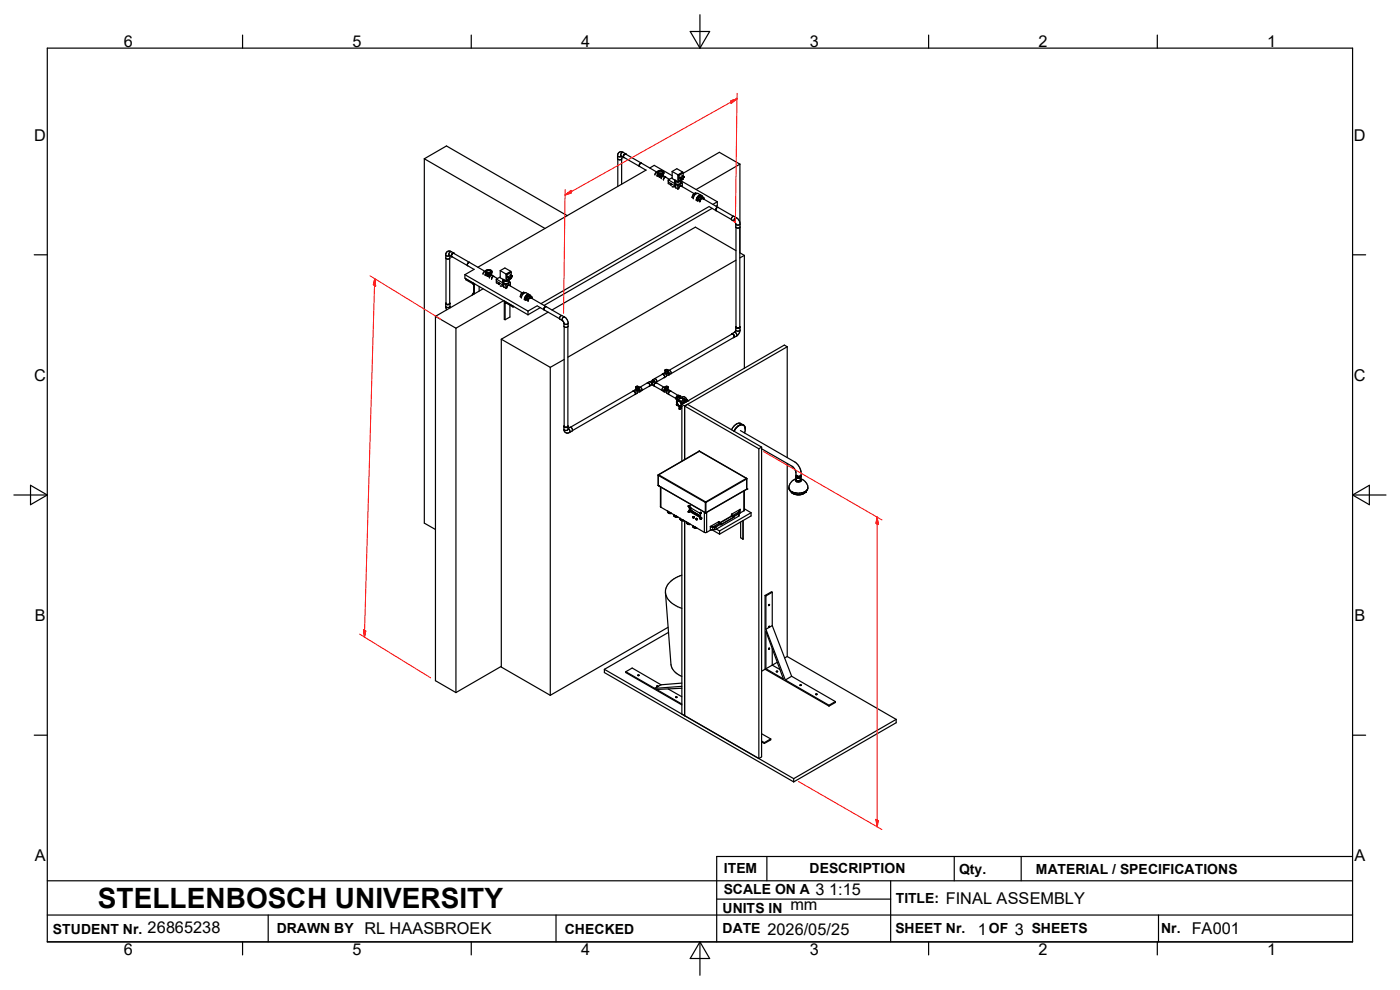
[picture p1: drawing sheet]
<svg xmlns="http://www.w3.org/2000/svg" width="297mm" height="210mm" viewBox="0 0 297 210" stroke-linecap="round" stroke-linejoin="round" font-family="sans-serif">
<g fill="none" stroke="#000" stroke-width=".25">
<path d="M10 10.2h277v189.6h-277zM51.5 7.4v2.8M100 7.4v2.8M146.4 6.7h4.2l-2.1 3.5zM148.5 3.1v7.1M197 7.4v2.8M245.5 7.4v2.8M90 33.7l4.7-2.7 25.6 14.7M90 33.7l25.6 14.8M90 33.7v77.3l2.4 1.3M131 33a.54 .54 0 0 0 .9 .2M131 33v.7"/>
<path d="M131 33.7a.55 .55 0 0 0 .9 0M131.1 33.8v5.7M131.9 33.8v5.3M131.9 33.2v.5M132.2 33.3l.2 .1M132.2 33.3h.1M132.2 32.3a.52 .52 0 0 0-.4 .8l.5 .3M132.2 32.3a.77 .77 0 0 0-.8 0 .77 .77 0 0 0-.4 .7M132.2 32.3l.6 .3M132.3 33.3v.1M132.3 33.1l-.1 .2M132.3 33l-.1 .3"/>
<path d="M132.3 33.1v.2M132.3 33v.1M132.3 33.4h.1M132.3 33.4l3.4 1.9M132.4 33.4h.1M132.5 32.7l-.2 .3M132.6 32.7h-.1M132.6 32.7h.2M132.7 32.7l3.4 1.9M132.7 32.7h-.2M132.7 32.6l.1 .1M132.7 32.6l-.2 .1"/>
<path d="M135.7 35.3l1.3 .8M136.1 34.6a.46 .46 0 0 0-.4 .7M136.1 34.6l3.3 1.9M137.1 36.1l-35.7 20.6M137.8 35.6l1-.5 3.8 2.2M139.6 37.1l.3 .5 .5-.2M139.6 36.3a.68 .68 0 0 1 .7-.2 .68 .68 0 0 1 .5 .6 .81 .81 0 0 1-1.4-.2zM139.6 37.1l-.1 .3M139.9 36.8h.4M139.9 36.8a.25 .25 0 0 1-.2-.3 .25 .25 0 0 1 .4-.2 .29 .29 0 0 1 .4 0 .29 .29 0 0 1-.1 .4l-.1 .1M140.4 37.5l-.1 .3M140.4 37.5l-.1 .4"/>
<path d="M140.5 37.3h.2l.6 .3M140.5 37.3l-.1 .2M140.6 37.4l-.2 .1M140.6 37.3h.1M140.6 37.3v.1M140.6 37.3h-.1M140.7 37.1l-.1 .2M140.7 36.9a.68 .68 0 0 1-.5 .4 .68 .68 0 0 1-.7-.3l-.1 .4M140.7 36.9a.85 .85 0 0 1-1.4-.4l-.2 .2-.2 .4M140.8 36.6l-.1 .3M141.8 38.2h.1M141.8 38.2v.8"/>
<path d="M141.8 38.9l.4 .3M141.8 38.6l1.3 .8M141.8 38.2l1.3 .7M142 38l-.8-.4a.49 .49 0 0 0-.4 .6M142.2 38.9v.4M142.3 38.9v.3M142.3 39.1l.1 .1M142.4 39v.3M142.6 36.4v1.5l1.2 .7M142.6 36.4l1.2 .7M142.6 36.4l1-.6 1.2 .7M142.6 37.7l-.8 .5"/>
<path d="M143.1 38.2v.4l.2 .2M143.1 38.3l.2 .2 .5 .1M143.1 38.9v.5M143.2 39.6l.1 .1M143.2 38.2h.1M143.2 38.2l.3 .3M143.3 38.8l.1 .3M143.3 38.8l-.2 .1M143.3 39.1v.8M143.3 39.8l.5 .3M143.3 39.6h-.8M143.3 39.1l.5 .3"/>
<path d="M143.3 39.3l-.2 .1M143.4 39.1h-.1M143.5 38.5h.2M143.5 38.4v.1M143.8 39.4v.8M143.8 38.6l.5-.1 .2-.3v.5a.7 .7 0 0 1-1.1 .4M143.8 37.1v1.5M143.9 37.2v1l.1 .1M143.9 37.2h.1M144 38.5h.1M144 37.2v1.1M144.1 38.5h.1"/>
<path d="M144.2 37.6v.2l.5 .3M144.2 37.6l.4 .2M144.2 37.6l.3 .2M144.2 38.4l-.1 .1M144.4 37.9h.1M144.5 38.6h.1M144.5 38.7l.3 .1M144.5 38.4l7.7 4.4M144.5 37.8v.2M144.5 38l-.5 .3M144.5 37.9h.1M144.5 38l.2 .1"/>
<path d="M144.6 37.8h-.1M144.6 37.9l-.1 .1M144.6 39.5a.43 .43 0 0 0-.6 0 .43 .43 0 0 0-.1 .6M144.6 37.9h-.1M144.6 37.8l.3 .2M144.7 38.1l-.9 .5M144.7 38.1h.1M144.7 37.3v.2M144.7 37.3l.4 .1M144.7 37.4l.4 .2M144.7 37.3l.4 .2M144.8 38.8l-.1 .8"/>
<path d="M144.8 38.8l-1 .6M144.8 36.5v.2M144.8 37.8v.1M144.8 36.5l-1 .6M144.9 36.7v.6M144.9 37.6l-.1 .3M144.9 38h.1M144.9 36.7l-.9 .5M144.9 36.7l-.1-.1-.9 .6M144.9 38l-.2 .1M145.1 37.5h.1M145.1 37.6v.1"/>
<path d="M145.1 37.4v.1M145.1 37.4v.3M157 34.8l-4.4-2.5-7.7 4.5M157 34.8v12.4M157 34.8l-9.3 5.4M7.3 54.1h2.7M94.6 54.2l.2 .1 .6-.1M94.6 54.8v9.6M95.3 54.2h.1M95.3 54.2l.5 .3M95.4 54.8v9.6M95.5 54.3v.4a.52 .52 0 0 1-.9 .1"/>
<path d="M95.8 53.4a.76 .76 0 0 0-1.2 .5v.9M95.8 53.4a.53 .53 0 0 0-.5 .8M95.8 53.4l.5 .3M95.8 54.3v.1M95.8 54.4l.1 .1M95.8 54.4h.1M95.8 54.1v.3M95.9 54.4l3.3 2M95.9 54.5h.1M96 53.8l-.2 .3M96.1 53.7h.2M96.1 53.7l-.1 .1"/>
<path d="M96.2 53.7l-.2 .1M96.2 53.7h-.1M96.2 53.7h.1M96.2 53.7l.2 .1M96.3 53.7v.1M96.3 53.7l6.6 3.9M98.6 58.3v.7l13.4 7.8M98.6 58.3l13.4 7.7M98.8 59.1v.2l1.7 1-.2-.1 .2 .3M99.2 56.4l1.4 .8M99.6 55.7a.46 .46 0 0 0-.4 .7M100.6 57.1l-2 1.2"/>
<path d="M103 57.6a.5 .5 0 0 0-.5 .6M103 58a.67 .67 0 0 0 .7 .4 .67 .67 0 0 0 .6-.4M103 58a1.05 1.05 0 0 0 1.3 0M103 58l-.1 .4M103.1 58.2l-.1 .3M103.1 58.1l.3 .5M103.3 57.5a.42 .42 0 0 1 .4-.2 .42 .42 0 0 1 .3 .4 .41 .41 0 0 1-.4 .2 .41 .41 0 0 1-.3-.4zM103.5 57.8h.4M104.1 58.4l-.6 .2M104.1 58.4l.7 .2M104.1 58.4l-.3 .5M104.1 58.3h.1"/>
<path d="M104.1 58.3l-.3 .7M104.1 58.4h.1M104.2 58.1l-.1 .2M104.4 57.6a.86 .86 0 0 0-1.4-.1v.5M104.4 57.6a.79 .79 0 0 1-1.4 0M104.4 57.6l-.1 .4M104.8 58.6v.1M104.8 58.7l-.4 .1-.1 .4M104.8 58.7l.7 .4M105.3 59.3h.1M105.3 59.2v.8M105.3 60l.5 .3"/>
<path d="M105.3 59.7l1.4 .8M105.3 59.2l1.4 .8M105.8 59.9v.4M105.9 60v.3M106.1 57.4v1.5l1.3 .7M106.1 57.4l1.3 .7M106.1 57.4l1-.6 1.3 .8M106.1 58.8l-.8 .4M106.6 59.2l.2 .3 .5 .2M106.6 59.3l.1 .4 .2 .2M106.7 60v.5M106.7 59.3h.1"/>
<path d="M106.7 59.3l.3 .3M106.9 59.9l-.2 .1M107 59.6h.2M107 59.4v.2M107.3 59.7l.4-.1 .3-.3v.5a.8 .8 0 0 1-1.1 .2v-.1M107.4 58.1v1.5M107.4 58.2v1.1l.1 .1M107.4 58.2l.1 .1M107.5 59.6h.1M107.5 58.3v1.1M107.6 59.5v.1M107.7 58.7v.2l.6 .3"/>
<path d="M107.7 58.7l.4 .1M107.7 58.7l.4 .2M107.7 59.4l-.1 .2M107.9 59h.1M108 59.7l.3 .2M108.1 59.1l-.6 .3M108.1 59l.2 .2M108.1 58.9v.2M108.1 59h.1M108.1 58.8l.4 .2M108.1 58.8v.2M108.1 58.8v.1"/>
<path d="M108.1 59v.1M108.2 59.2l-.8 .4M108.3 58.3l.4 .2M108.3 58.3v.1M108.3 58.5h.1M108.3 58.3l.3 .2M108.3 58.5l.3 .2M108.3 58.4v.1M108.3 59.9v.8M108.3 59.9l-1 .6M108.3 57.7l-.9 .5M108.3 57.7l.2 .1"/>
<path d="M108.4 57.6v.1M108.4 58.9v.1M108.4 57.6l-1 .5M108.5 57.8v.6M108.5 58.7l-.2 .2M108.5 59v.1M108.5 57.8l-1 .5M108.5 59l-.2 .2M108.6 58.5v.1M108.6 58.7h.1M108.6 58.6v.1M108.7 58.5h-.1"/>
<path d="M108.7 58.5l-.1 .2M144 40.1l.1-.5 .4-.2 2.8 1.7M146.8 41.9h.1M146.8 41.8v.1M146.8 41.9l.3 .1M146.8 41.8l.3 .2M147.1 41.3l-.3 .5M147.1 41.3l.2 .1M147.1 42v.2M147.1 41.2l.3 .2M147.1 41.2v.1M147.3 41l-.2 .2"/>
<path d="M147.6 40.9l.2 .2zM147.6 40.9l-.3 .1M148.1 42.3v.3M148.1 42.3l.3 .2M148.2 42.2l-.1 .1M148.2 42.2l.3 .2M148.4 42.5l.1 .3M148.5 42.4l-.1 .1M148.5 41.8l-.3 .4M148.5 41.8l.3 .1M148.6 41.7l-.1 .1M148.6 41.7l.4 .1"/>
<path d="M148.6 41.7l.3 .2M148.6 42.3l-.1 .1M148.7 41.4a1.01 1.01 0 0 0-1 1.1M148.7 41.4l-.6-.4a.98 .98 0 0 0-1 1M148.7 41.4l.2 .2M148.8 42.1l-.3 .5M148.8 41.9v.2M148.9 41.9h-.1M148.9 41.9h.1M148.9 41.6l.2 .2M148.9 41.6a1.01 1.01 0 0 0-.9 1.1M149 41.8l.3 .1"/>
<path d="M149 42.1h.2M149 42.1h-.1M149 42.1h.1M149 42.1l-.3 .2-.1 .4M149 42.1l6.6 3.8M149.1 42.1h.1M149.1 42.1l.2 .1M149.2 42.1v.1M149.2 42.1h.1M149.2 41.9l-.4 .2M149.2 42l.1 .1M149.3 41.9v.2"/>
<path d="M149.3 41.9h-.1M149.3 42.1v.2M150.5 43.8l-35.7 20.6M150.6 43.9l1.3 .8M151.1 44.2l-35.7 20.6M151.9 44.7l3.3 1.9M152.2 42.8l-1 .6M152.2 42.8v.8l-.3 .1M152.3 44a.47 .47 0 0 0-.4 .7M155.6 45.9l.6 .3M155.6 45.9a.57 .57 0 0 0-.4 .8l.6 .3M156.1 47.5l.4 .3 .3-.1 .2-.2"/>
<path d="M156.1 53.2l-8.6-5-30.4 17.6M156.1 55.2l-35.6 20.6M156.1 48.2l.1 21.3M156.2 46.2a.58 .58 0 0 0-.5 .5 .58 .58 0 0 0 .3 .6l.1 .8a.54 .54 0 0 0 .9 .1M156.2 46.2a1.68 1.68 0 0 1 .8 1.3M157 53.6l.9 .6M157 48.2l-.1 21.3M157 48.2v5.4M157 47.5v.7M157.9 54.2l-.9 .5M157.9 54.2v23.9M287 54.1h2.7"/>
<path d="M92.4 67.1v77.3l4.3 2.5M92.4 67.1l4.3 2.5M94.6 64.4l.1 .1M94.6 64.3v.1M94.6 64.2v1l.2 .5M94.7 64.5l.6 .1M95.4 64.5l-.1 .1M95.4 64.3v.1M95.4 64.2l.2 1.1M95.4 64.4l-.1 .1zM95.5 64.4l-.2 .2M95.5 65l-.3 .2-.6-.1"/>
<path d="M96.7 69.6v77.3M100.3 62.4v.1M100.3 62.4l-.1 .2M100.5 62.2l-.2 .2M100.6 62.3v-2.1l-.1-.1v2.3M100.7 60.2l-.1 .1M101.7 60.8v1M102.5 61.3l-10.1 5.8M105.8 60.3h.1M105.9 60.2h.1M105.9 60v.4M106.1 60.6l.6 .1"/>
<path d="M106.4 72v69.5l10.3 6M106.4 72l10.3 5.9M106.7 60.7l.2 .1M106.8 63.8l-10.1 5.8M106.9 60.6l-.2 .1M106.9 60.2l.4 .3M106.9 60.2v.8M106.9 60.9l.4 .2M106.9 60.3l-.2 .2M107 60.1l-.1 .1M107 63.9v3.8l.2 .1M107 63.9l.2 .1v3.8"/>
<path d="M107 63.9h.1M107.2 64.3h.1l-.1-.1 1.6 .9M107.3 60.5v.6M107.3 61.1v.1M107.5 61.1l.2-.4 .3-.2 2.8 1.6M107.5 61v.1M108.1 60.6a.37 .37 0 0 0-.4-.1 .37 .37 0 0 0-.2 .4M108.2 64.7v2.6l-1 .5M108.8 64.9v.2M109 65l-.2 .1M110.4 62.9l.2 .2M110.4 62.9l.2 .1"/>
<path d="M110.6 62.3l-.2 .6M110.6 62.3l.3 .2M110.6 63.1v.1M110.6 62.3l.3 .1M110.6 62.3h.1M110.9 62.4l-.3 .7M111.1 62l-.5 .3M111.1 62l.2 .1M111.3 62.1h.3l.6 .4M111.3 62.1l-.4 .3M111.7 63.3l-.1 .4zM111.7 63.3l.3 .2"/>
<path d="M111.7 63.3h.1M112 63.5v.2M112 63.7v.2M112 63.5h.1M112 66v.8M112.1 62.8l-.4 .5M112.1 62.8l.3 .2M112.1 63.3l-.1 .2M112.1 62.8h.1M112.1 62.8h.4M112.1 62.8l.3 .1M112.1 63.3l-.1 .4"/>
<path d="M112.2 63.2l-.1 .1M112.2 62.5a.95 .95 0 0 0-.9 1.1M112.2 62.5l.3 .1M112.4 63l-.2 .2M112.4 62.9v.1M112.4 62.9l.2 .1M112.4 63.1l-.3 .6M112.5 62.8l.3 .2M112.5 63.1l6.6 3.8M112.6 63.1h.1M112.6 63.1h-.2M112.6 63.1l.1 .1"/>
<path d="M112.7 62.9a.52 .52 0 0 0-.6-.3 .52 .52 0 0 0-.4 .5l-.2 .6M112.7 63.1h-.3M112.7 63.1h.1M112.7 63.2h.1M112.7 63.1v.1M112.7 63.1l.1 .2M112.8 63l.1 .2M112.8 63l-.6 .2M112.9 63.2v.1M114 64.8l-2 1.2M114.1 64.9l1.4 .9M114.6 65.3l-2.6 1.5"/>
<path d="M115.5 65.8l3.2 1.8M115.9 65.1a.47 .47 0 0 0-.4 .7M116.3 66.2l-9.9 5.8M116.7 77.9v69.6M119.7 76.3l-3 1.6M119.7 69.3v21.1M119.8 67.3a.5 .5 0 0 0-.5 .3 .5 .5 0 0 0 .2 .6l.2 1.1M119.8 67.3l.4 .3a1.82 1.82 0 0 1 .3 1.6 .55 .55 0 0 1-.8 .1M119.8 67.3l-.6-.3a.5 .5 0 0 0-.4 .7l.5 .3M120.5 69.3v21.8M120.5 68.6a.56 .56 0 0 1-.9 0M140.5 79.4l.5-.2 .4 .5"/>
<path d="M140.5 79.4h.1M140.5 79.4h.3M140.5 79.4l.3 .1M140.5 79.4l-1.6 .9M140.8 79.4l.2 .3M141 79.7v.3M141.1 78.6l.4 .1M141.1 78.6l.5-.2 .1 .6M141.1 78.6l.1 .1M141.2 79l-.1 .2M141.2 79h.5M141.2 78.7h.1"/>
<path d="M141.4 79.7l-.5 .4M141.5 78.4l-.4 .1 .1 .5M141.6 78.7l-.2 .1M141.6 78.4l.1 .3M141.7 79a.25 .25 0 0 1-.2 .3 .25 .25 0 0 1-.3-.1M141.7 78.6l-.1 .1M141.7 78.7h-.1M141.7 78.8a.34 .34 0 0 1 .4 .4 .34 .34 0 0 1-.4 .3M141.7 79h.1M141.7 78.7a.44 .44 0 0 1 .6 .1 .44 .44 0 0 1 0 .5l-.4 .2M141.7 79l.2 .4-.5 .3M155.2 70.9h.1"/>
<path d="M155.3 70.9l-13.4 7.7M155.3 70.8l-.1 .1M155.3 70.8a.52 .52 0 0 1 .4 .8M155.6 71.6h.1M155.7 71.6h-.1M155.7 71.5l-13.4 7.8M155.8 70.5a.51 .51 0 0 1 .4 .8M155.8 70.5l-.6 .3M156.1 69.4v.7M156.1 70.1l-.3 .4M156.1 69.3v.2M156.2 69.5l.1 .1"/>
<path d="M156.3 69.6h.2M156.3 69.6h.1M156.4 69.6h.1M156.7 69.6h-.2M156.8 69.6h-.1M156.8 69.6h-.3M156.9 69.5l-.1 .1M157 69.3v.7M157 69.4l-.1 .1M157 70l-.3 .9-1 .7M157 70a.56 .56 0 0 1-.9 .1M167 73.6l-21.8 12.5"/>
<path d="M167 73.6l-.6-.4-21.7 12.6M167 73.6v23.5M119.6 90.5l.2 .2M119.7 90.5l.1 .1M119.7 90.4v.1M119.7 90.3l-.1 .9a.76 .76 0 0 0 1.2 .5M119.8 90.6h.5M119.8 90.7h.5M120.5 90.3v.2M120.5 90.5l-.2 .1M120.5 90.5l-.2 .2M120.5 91.1h.1"/>
<path d="M120.5 90.9l.4-.2a.53 .53 0 0 1 .6 .6M120.5 91a.55 .55 0 0 1 .3 .7M120.5 91.1a.54 .54 0 0 1-.9 0M121.5 91.3l-.7 .4M134.3 83l-13.3 7.6M134.3 83h.1M134.3 83l.4 .1M134.6 83.1l.2 .3M134.7 83.1l.1 .3M134.7 83.7h.1M134.8 83.6l-13.4 7.7M134.8 83.4l-.1 .3"/>
<path d="M134.9 82.1l.1 .5h.5M134.9 82.7l-.6 .3M134.9 82.7a.53 .53 0 0 1 .2 .8l-.4 .2M135 82.7h.1M135 82l-.1 .2M135 82.6l-.1 .1M135.2 82l.4 .2M135.3 82l-.4 .1 .5 .2M135.3 82.3h-.1M135.4 82h.1M135.5 82.6l-.1 .3-.4-.2M135.5 82.3h-.1"/>
<path d="M135.5 82.1v.2M135.5 82.6l.2 .4-.5 .3M135.5 83.1h.2M135.6 82.1v.4M135.6 82.2l-.2 .1M135.6 82.5l-.1 .1M135.6 82.4l.2 .5-.1 .2M135.8 82.1l-.2 .1M135.8 82.1a.54 .54 0 0 1 .4 .7M136.2 82.8l-.5 .3M137.4 81.2l.2 .1M137.4 81.2h-.1"/>
<path d="M137.4 81.2l-1.6 .9M137.6 81.3l.2 .1M137.8 81.4v.2M137.8 81.9l-1.7 .9M137.8 81.9h-.1M137.8 81.6v.3M137.9 81l.6-.4 .3 .4M137.9 81l-.5 .2M137.9 81a.5 .5 0 0 1 .3 .7l-.4 .2M138.3 81.5h.1M138.4 80.7a.32 .32 0 0 1 .4-.1 .32 .32 0 0 1 .1 .4M138.7 81l-.4-.1v.6"/>
<path d="M138.8 81.8v.1M138.8 81.9h.1M138.8 81.9l1.7 .9M138.9 80.3h.1a.44 .44 0 0 1 .3 .4 .44 .44 0 0 1-.2 .4M138.9 80.3l-.4 .3M139.2 81.2a.53 .53 0 0 0-.4 .6M139.2 81.2h.1M139.2 81.2l-.3-.2a.5 .5 0 0 0-.4 .7l.3 .2M139.2 81.2l1.7 .9M140.5 82.8l.4 .3M140.8 82.1l.3 .1M140.8 82.1a.55 .55 0 0 0-.3 .7"/>
<path d="M140.9 83.1h.2M140.9 80.1h.1M141 80l-1.7 1M141.1 82.5v.1M141.1 82.4l-.3 .4 .1 .3M141.1 82.6l-.2 .4 .5 .3M141.1 82.6h.1M141.1 82.1a.32 .32 0 0 0 .3 .3 .32 .32 0 0 0 .3-.2M141.2 82.6v.3l.5-.2M141.2 82.6h.5M141.2 82l.5 .1v.5M141.2 82h-.1"/>
<path d="M141.3 82l-.2 .1v.4M141.3 82h.4M141.4 82.3h.1M141.7 82.6v.1M141.7 82.7h.1M141.9 83.7l1.5 .9M141.9 83.7h.1M142.3 83h.1M142.3 83a.47 .47 0 0 0-.4 .7M142.3 83l-.4-.3a.5 .5 0 0 0-.4 .8l.4 .2M142.3 83l1.6 .9M143.4 84.5l.1 .2-.1-.1"/>
<path d="M143.5 84.6h.1M143.5 84.7v.1M143.5 84.8l.1 .1M143.5 85.9h.1M143.5 84.8l.3 .1M143.5 85.9l.2 .1M143.5 84.6v.1M143.6 84.6h.1M143.6 85.7h.1M143.6 84.6h-.1M143.6 85.7l-.1 .2M143.6 86h.1"/>
<path d="M143.6 84.2l-.1 .1M143.6 84.9l-.1 .4 .1 .4M143.6 84.6l.2 .2M143.6 84.4v.1M143.6 84.4v.2M143.6 85.7l.2 .3M143.6 84.1l-.1 .5M143.6 84.3v.3M143.6 84.3v.1M143.7 84.2l-.1 .1M143.7 83.9l-.3 .7M143.7 84.3v.2"/>
<path d="M143.7 84l-.2 .6M143.7 86h.1M143.8 84.8l.3 .1 .4 .3M143.8 86l.3 .3M143.8 84.8v.1M143.8 84.1l-.1 .1M143.8 84.1l-.2 .3M143.8 84.8h.1M143.8 86h-.1M143.8 85.1a.59 .59 0 0 1 .6 .4 .59 .59 0 0 1-.1 .6 .69 .69 0 0 1-.5-1zM143.8 84.2l-.1 .1M143.8 84.4v.1z"/>
<path d="M143.8 84.2l-.1 .3v-.2M143.9 83.9h.2M143.9 83.9l-.2 .1M143.9 83.9l-.3 .3M143.9 84l-.1 .1M143.9 84l-.2 .2M143.9 84.2l-.1 .2M144 83.9l-.1 .1M144 84.1l-.1 .1M144 83.9l.2 .1M144 83.9h.1M144 84.1h.1"/>
<path d="M144.1 83.9h-.4M144.1 83.9h-.1M144.1 86.3v.4l.1 .1v-.5M144.1 86.3h.1M144.1 83.9l-.3 .3M144.1 84l-.2 .1M144.1 84h.1M144.1 86.3v.5M144.2 84h.1M144.2 86.8h.1M144.2 84.6l-.4 .2M144.2 86.3l.3 .1"/>
<path d="M144.2 84.6l.1-.4-.7 .4M144.3 84l.4 .3 .1 .2M144.3 84l-.3 .1M144.3 86.8h.1M144.3 86.4v.4M144.5 85.4a.4 .4 0 0 1 .1 .5 .4 .4 0 0 1-.5 .2l-.4-.4M144.5 85.4l-.2-.3a.37 .37 0 0 0-.6 0 .37 .37 0 0 0 0 .6M144.5 86.4v.1M144.5 85.2v.1M144.5 86.3v.1M144.5 85.3v.1M144.5 85.4l.1 .1"/>
<path d="M144.5 86.3h.1M144.5 85.4h.1M144.5 85.3h.1M144.5 86.5l.2 .1M144.5 85.1l.8-.3-.2 .4-.4 .3M144.5 85.1l.2 .4M144.5 85.1v.1M144.6 85.3v.1M144.6 85.5h.1M144.6 85.5l.1 .3M144.6 86.3h.1M144.7 85.8v12"/>
<path d="M144.7 85.8l.5 .3M144.7 86.2l-.1 .1M144.7 84.3a.77 .77 0 0 1 1.1 .6M144.8 84.5l-.6 .1M144.8 84.5l.1 .4M144.8 84.5l.8 .3M145 85.3l.1 .2M145.2 86.1l15.8 9.1M145.2 86.1v11.4M145.3 85.3v.1v-.1M145.3 85.3v.1M145.4 85.2l-.1 .1"/>
<path d="M145.4 85.2v.2M145.4 85.2v.1M145.5 84.9l-.3 .5M145.5 85l-.1 .2M145.5 85.3h.1M145.6 84.9l-.3 .3M145.6 84.9l-.1 .1M145.6 84.9h-.1M145.6 85l-.2 .2M145.6 85.1v.1M145.6 84.8v.1M145.7 85l-.3 .3"/>
<path d="M145.7 85l-.3 .2M145.7 85.1h.1M145.7 84.9l-.2 .1M145.7 84.9h.1M145.7 85h.1M145.7 84.9h-.1M145.8 84.9l.2 .1M145.8 84.9h.1M145.8 84.9l-.1 .1M145.8 84.9l.1 .1M145.8 85h-.1M145.9 85.8l15.7 9"/>
<path d="M145.9 85l-.3 .2M145.9 85l-.2 .2M146 85h.1M148.3 95.7l-8.6 5M148.4 95.7l10 5.8M148.4 95.7l-8.7 5M148.4 95.7l9.9 5.8M155.8 91.5h.1M156 90.9l-.3 .6M156.1 91l-.3 .5M157.1 91.3l11.5 6.7a3 3 0 0 1 1.3 2.8v.1M157.5 90.1l.2 .1"/>
<path d="M157.5 90.1l-.8 .1-.7 .7M157.7 90.2l.2 .2 .2 .5M157.7 90.1a1.7 1.7 0 0 0-1.6 .9M157.7 90.1v.1M157.7 90.2l-.5-.4a1.85 1.85 0 0 0-2 1.4M157.7 90.2l.4 .6-.2 1.1M161.6 94.8v65.8l-.6 .3v-65.7M161.6 94.8l-.6 .4M161.6 95.2l6.8 4a2.13 2.13 0 0 1 .5 1.7M167 98.3v41M2.9 105h7.1M6.5 102.9l3.5 2.1-3.5 2.1z"/>
<path d="M139.6 100.8l.1 2.2 10 5.8M139.6 100.8h.1M139.7 100.8l10.1 5.8M139.7 103h.1M139.7 100.7h.1M139.7 103l10 5.8M139.7 100.7v.1M139.7 100.7l-.1 .1M139.7 100.7l10 5.8M140.1 103.3l.1 4.3M140.2 103.3v4.3M140.2 107.6l9.2 5.3"/>
<path d="M141.6 108.6v.1M141.6 108.4v.3M141.6 108.7h.1M141.7 108.4v.3M141.7 108.7l.4 .2M141.7 108.7l.2 .2h.6M142.1 108.7v.2M142.1 108.9h.1M142.2 108.7v.2M142.2 108.9h.1M142.4 108.8l-.2 .1M142.9 109.2l.1 .3"/>
<path d="M143 109.2v.3M143 109.5l.4 .1M143 109.5l.3 .2h.5M143.4 109.5v.1M143.4 109.6h.3M143.5 109.5v.1M143.6 109.6h.1M143.6 109.5v.1M144.3 109.9v.3M144.3 110.2h.1M144.3 110v.2M144.4 110v.2"/>
<path d="M144.4 110.2l.3 .2M144.4 110.2l.3 .3h.5M144.7 110.5v41l.5 .3v-41.3M144.7 110.2v.2M144.7 110.4h.1M144.8 110.4h.1M144.8 110.2v.2M144.9 110.3v.1M144.9 110.4h.1M145 110.4h-.1M145.6 110.9v.1M145.6 110.7v.3"/>
<path d="M145.6 111h.1M145.7 111l.3 .2h.5M145.7 111l.4 .2M145.7 110.7v.3M146.1 108.6l.1 .1M146.1 107.3v.1M146.1 108.5v.1M146.1 108.5h.1M146.1 108.6h.1M146.1 107.4h.1M146.1 111.2h.1M146.1 111.2h.2"/>
<path d="M146.1 111v.2M146.1 108.4l.1 .1M146.1 108.4v.1M146.1 107.3l.1 .2M146.1 108.5l.1 .2M146.2 107.2v.1M146.2 108.4v.1M146.2 107.5h-.1M146.2 107.3h.1M146.2 107.3h-.1M146.2 107.4h.1M146.2 107.3l.1 .1"/>
<path d="M146.2 107.5h.1M146.2 108.7h.1M146.2 108.5h.1M146.2 111.1v.1M146.2 108.6v.1M146.3 107.4h.1M146.3 108.6l-.1 .1M146.3 108.5v.1M146.3 107.6v.9M146.3 107.3v.1M146.3 111.1v.1M146.3 107.4h-.1"/>
<path d="M146.3 107.6l2.3 1.3M146.3 108.5l2.3 1.3M146.3 108.4h.1M146.3 108.4v.1M146.3 108.4l2.3 1.3M146.4 111.2h-.1M146.4 107.6v.7M146.4 108.3l-.1 .1M146.4 108.4h.1M146.4 108.4h-.1M146.4 108.4l2.2 1.2M146.5 108.4h.1"/>
<path d="M146.5 107.7l.1 .6M146.6 108.4h.1M146.6 108.4l2 1.1M146.6 108.4l2 1.2M146.6 108.3h.1M146.6 108.3l2 1.2M146.9 111.5l.1 .2M147 109.7h.2M147 111.7v.1M147 111.5v.3M147 109.7h.1M147 111.8l.6 .2"/>
<path d="M147 109.7v.1l.1 .1M147 111.8l.4 .2h.4M147.1 109.7h.1M147.1 109.6h.1M147.1 109.7l.1 .1M147.1 109.6l-.1 .1M147.1 109.6l.1 .1M147.2 109.8l-.1 .1M147.2 109.7l-.1 .2M147.4 111.9h.1M147.4 111.8v.1M147.6 111.9h.1"/>
<path d="M147.6 111.8v.2M147.7 110.1h.2M147.7 110v.2l.1 .1M147.7 110l.1 .2M147.8 110h.1M147.8 110h-.1M147.8 110l.1 .1M147.9 110.1l-.1 .2M147.9 110.1v.1M147.9 110.2h.1M147.9 110.2h-.1M148.5 108.8h.1"/>
<path d="M148.5 108.8l.1 1M148.5 110l.1 .1M148.6 110h-.1M148.6 108.8l.1 .1M148.6 110h.1M148.6 108.7h.1zM148.6 108.8v.1M148.6 108.8h-.1M148.6 110v.1M148.6 110.1h.1M148.6 110l.1 .1M148.6 109.7v.1"/>
<path d="M148.6 109.9v.1M148.7 108.9h-.1M148.7 109.9h.1M148.7 109.9h-.1M148.7 108.9h.1M148.7 110.1h-.1M148.7 110v.1M148.7 110.1h.1M148.7 108.7h-.1l.1 .2M148.7 108.7l.1 .2M148.7 109.9l.1 .1M148.7 109.9l.1 .2"/>
<path d="M148.7 109.9v.1M148.7 108.7v.1M148.7 108.8h.1M148.8 108.9h-.1M148.8 110v.1M148.8 110.1h-.1M149.4 108.7v4.2M149.4 112.9h.5M149.7 108.8h.1M149.7 106.5l-.1 2.3M149.7 106.5h.1M149.7 106.5l.1 .1"/>
<path d="M149.8 106.6v2.2M149.9 108.7v4.2M150.7 112.5l-.8 .4M150.7 111.7v.8M150.8 111.7h.1M150.9 112.4l-.2 .1M150.9 112.4h.1M151 112.4h.1M151 112.4l1.7 .9M151.1 111.7h.1M151.2 111.7v.7M151.2 111.8h.1"/>
<path d="M151.6 111.7v.7M151.9 111.7v.6M151.9 111.7h-1.2M151.9 112.3l-1 .1M152 112.2l.7 .4M152.5 110.7l-1.8 1M152.5 110.7l.1 .1M152.5 110.7h.1M152.5 110.7v.1M152.5 110.8l.1 .1M152.6 110.9l.1 .1M152.7 111l.2 .1"/>
<path d="M152.7 111l-1.4 .8M152.7 111h.1M152.7 112.6v.7M152.9 111.1l-1 .6M152.9 111.1h.1M152.9 111.1v.1M152.9 111.2h.1M152.9 111.2l.1 .1M152.9 111.2v.1M152.9 111.2a2.03 2.03 0 0 1-1.7 .6l-.5-.1M153 111.3h-.1M155.2 109.2v.3"/>
<path d="M155.2 109.5l-2.6 1.4M155.2 109.5l.4 .2M155.2 109.3l.2 .1M155.2 109.5l-2.5 1.5M155.2 109.3h.1M155.2 109.5h.1M155.2 109.1v.1M155.2 109.1l.2 .3M155.4 109.4l.2 .2M155.4 109.4h.1M155.4 109.4l.2 .1M155.6 109.6v.1"/>
<path d="M155.6 109.7l-2.6 1.6M155.6 109.7v.1M155.6 109.8h.1M155.6 109.5l.1 .1M155.6 109.5v.1M155.6 109.7h.1M155.6 109.6h.1M155.6 109.7l.1 .1M155.7 109.6v.2M155.7 109.8l-2.8 1.5M156.6 108.9l-1 .6M156.6 108.9h.1"/>
<path d="M156.6 108.9l.1 .6M156.7 109.5l-4.8 2.8M156.7 108.8l-.1 .1M156.7 108.5v.3M156.7 108.6l-1.3 .8M156.7 108.5l.1 .1M156.7 108.6h.1M156.7 108.8h.1M156.7 108.6l.1 .1M156.8 108.6h.1M156.8 108.6v.8l-.1 .1M156.8 108.9l-1.1 .7"/>
<path d="M156.9 108.2l-.2 .3M156.9 108.2l-.1 .4M157 108.1l-1.8 1M157 108.1v.7M157 108.8l-.2 .3M157 108.1l-.1 .1M157.1 110.7v3.4l.5 .3M157.6 110.4v4M157.7 110.4l-.1 4M157.8 108.4l-.8 .4M157.8 104.1v4.3M157.9 104.1l-.1 4.3"/>
<path d="M157.9 107.9l1.4 .9M158.3 101.5h.1M158.3 101.5l.1 .1-8.6 5M158.3 101.5l-8.6 5M158.4 103.8l-8.7 5M158.4 101.5v2.3l-8.6 5M158.4 103.7h.1M159.3 108.8v.7l-6.6 3.8M159.3 108.8l-6.6 3.8M167.4 103.5h.1M167.4 103.5v.2M167.4 103.7h.1"/>
<path d="M167.4 103.7l.1 .2M167.4 103.7l.7 .9M167.5 103.9l.1 .1M167.6 104l1 .5M167.9 104.5l.1 .1M168 104.6h.1M168.1 104.6l1 .3 1.2-.1M168.1 104.6h.1M168.1 104.6a2.35 2.35 0 0 0 2.2 .2M168.2 104.7h.1M168.5 104.8h.1M168.6 104.6h.1"/>
<path d="M168.6 104.6h1.1M168.7 104.9h.2M168.8 101.6a2.13 2.13 0 0 0-1.4 1.9M168.8 100.1v.1M168.9 100.9h.1M168.9 101l-.1 .7 .2 .3M168.9 100.9l.2 .4M168.9 100.9l.2 .2h.5M168.9 100.9l.4 .2M169 101h.1M169 102l.3 .1M169.1 102h-.1"/>
<path d="M169.1 102h.2M169.1 102h.3M169.1 101l.3 .1M169.1 101.3l.3 .1M169.3 102.1h.1M169.3 102v.1M169.3 101.1h.2M169.3 101.1h.3M169.5 104.9h.1M169.5 102h-.2M169.5 102l-.1 .1M169.5 101.1h.1"/>
<path d="M169.6 102h-.1M169.7 102h-.1M169.7 101.3l-.3 .1M169.7 102l-.3 .1M169.7 102h.1M169.7 104.6h.1M169.7 101l-.3 .1M169.7 101l-.2 .1M169.8 101.9l-.1 .1M169.8 101.9l-.2 .1M169.8 101.9h.1M169.8 101.8l-.1 .2"/>
<path d="M169.8 101.8v.1M169.8 100.9l-.1 .1M169.9 101v.1M169.9 101l-.3 .1M169.9 101.7l.1 .1a.66 .66 0 0 1-.5 .5 .66 .66 0 0 1-.6-.2l-.2-.2 .2-.2M169.9 104.9h-.1M169.9 101.1l-.2 .2M169.9 101.1h.1M169.9 100.9v.2M169.9 100.9v.1M169.9 100.9l-.2 .1M169.9 101.1v.5a1.96 1.96 0 0 1 1.5 2.1"/>
<path d="M169.9 101.1a.64 .64 0 0 1-1.1 .1M169.9 101.6l-.1 .2M170.2 104.8h-.1M170.5 104.7l-.1 .1M170.5 104.7l-.2 .1M170.8 104.5l-.3 .2M170.8 104.4h.1M170.8 104.4v.1M171.4 103.7l-.7 .6-1 .3M171.4 103.7l-.5 .7-.6 .4M287 105h7M287 105l3.5-2.1v4.2z"/>
<path d="M141.2 125.7a4.4 4.4 0 0 0 3.5 3.4M141.2 125.7l1.1 15.3a3.3 3.3 0 0 0 2.4 2.5M141.7 133.1l-25 14.4M141.8 134.1l-13.6 7.9M144.7 122a4.2 4.2 0 0 0-3.5 3.7M162.3 126.3l.2 .1M162.3 126.3v15.7M162.5 133.5l4.1 10.8M162.5 133.9l3.7 10.1-3.7-2.1zM162.5 126.4v7.1M163.1 133.1l.1-.3-.1 .3M163.1 137.7v.1"/>
<path d="M163.1 133.1h.1M163.1 128.5h.1M163.1 128.3l.2-.1-.1 .2-.1 .1zM163.1 133.1l-.6 .4M163.8 132.7l4.1 10.8M163.8 132.7l-.7 .4M163.8 125.6v7.1M163.8 137.6v3.5M163.8 125.6l-1.3 .8M163.8 125.6h-.1l-1.4 .7M167 139.3l23.1 13.3M167 139.3l-.6 .3"/>
<path d="M7.3 156h2.7M106.4 141.4l-9.7 5.5M128.2 142v.7l40.2 23.2M128.2 142l40.2 23.2M132.8 142.5l6.1 3.5M132.8 142.5l1.3-.8 6.1 3.6M132.8 142.5v.2l11.9 6.8M135.3 143.2l.3 .1zM135.6 143.3h-.1M139.3 145.6l.3 .1M139.3 145.6h.1M139.3 145.6h.3"/>
<path d="M139.6 145.7l-.7 .3M139.6 145.6h.1M139.6 145.6v.1M140.2 145.3l-.6 .4M141.8 146.2l2.9 1.6M143.3 147.9h.3zM144.7 144.9l-4.5 .4M144.7 145.6l-5.8 .4M144.7 146l-5.4 .3 5.4 3.1M161.6 157.2l.6 .3M161.6 155.7l1.9 1M161.6 157.4l.6 .3"/>
<path d="M162.2 157.5v.2M162.3 142l-.7 .4M162.3 142l13.6 7.8M163.5 156.7l-1.3 .8M163.5 156.7v.3l-1.3 .7M163.8 141.1l1.7 .9M163.8 141.1l-1.3 .8M164.7 142.4l.3 .1zM164.9 140.5l-1.1 .6M166.6 144.3l9.3 5.3M167.9 143.5l-1.3 .8M167.9 143.5l9.3 5.3"/>
<path d="M169.8 145.3l.2 .1h-.2zM173.1 147.3h.2M173.1 147.3h.1M173.3 147.3h.1M175.9 149.6v.2M177.2 148.8l-1.3 .8M177.2 148.8v.2l-1.3 .8M190.1 152.6l-21.7 12.6M190.1 152.6v.7l-21.7 12.6M287 156h2.7M168.4 165.2v.7M10 186.8h277"/>
<path d="M10 194.1h277M51.5 199.8v2.8M56.9 194.1v5.7M100 199.8v2.8M118 194.1v5.7M148.5 199.8v7.1M148.5 199.8l2.1 3.5h-4.2zM152 190.7h37M162.7 181.7v5.1M189 186.8v13M197 199.8v2.8M202.4 181.7v5.1"/>
<path d="M216.6 181.7v5.1M245.5 199.8v2.8M245.8 194.1v5.7M287 181.7h-135v18.1"/>
<circle cx="163.1" cy="137.6" r=".13"/>
</g>
<g fill="none" stroke="#f00" stroke-width=".21">
<path d="M156.4 19.8l-.4 27.4-.4-.3M155.1 21.4l1.2-.4-1.2 .9zM156.3 21l-36.4 20.4M78.5 58.5l15.1 9.2M79.5 59.1l-2.2 76M79.5 59.1l.2 1.6-.5-.3zM119.9 41.4l1.2-1v.6zM119.9 40.2l-.3 26.3M162 95.8l25.1 14.5M186.1 109.7v65.7M186.1 109.7l.2 1.6-.5-.3zM76.3 134.5l15.1 9.3"/>
<path d="M77.1 133.6l.5 .3-.3 1.2zM169.4 165.8l17.7 10.2M185.8 173.8l.5 .3-.2 1.3z"/>
</g>
<g fill="#f00" stroke="#f00" stroke-width=".21">
<path d="M79.5 59.1l.2 1.6-.5-.3z"/>
<path d="M77.1 133.6l.5 .3-.3 1.2z"/>
<path d="M119.9 41.4l1.2-1v.6z"/>
<path d="M155.1 21.4l1.2-.4-1.2 .9z"/>
<path d="M186.1 109.7l.2 1.6-.5-.3z"/>
<path d="M185.8 173.8l.5 .3-.2 1.3z"/>
</g>
<text font-size="5.9" x="20.8" y="192.7">STELLENBOSCH UNIVERSITY</text>
<g font-size="3.5">
<text x="26.2" y="9.9">6</text>
<text x="74.8" y="9.9">5</text>
<text x="123.3" y="9.9">4</text>
<text x="171.8" y="9.9">3</text>
<text x="220.3" y="9.9">2</text>
<text x="268.8" y="9.9">1</text>
<text x="7.3" y="29.8">D</text>
<text x="287.2" y="29.8">D</text>
<text x="7.3" y="80.8">C</text>
<text x="287.2" y="80.8">C</text>
<text x="7.4" y="131.7">B</text>
<text x="287.3" y="131.7">B</text>
<text x="7.4" y="182.7">A</text>
<text x="287.3" y="182.7">A</text>
<text x="173" y="189.9">3 1:15</text>
<text x="200.7" y="191.8">FINAL ASSEMBLY</text>
<text x="31.3" y="198">26865238</text>
<text x="167.7" y="193.1">mm</text>
<text x="26.2" y="202.6">6</text>
<text x="74.8" y="202.6">5</text>
<text x="77.3" y="198.2">RL HAASBROEK</text>
<text x="123.3" y="202.6">4</text>
<text x="162.8" y="198.4">2026/05/25</text>
<text x="171.8" y="202.6">3</text>
<text x="207.4" y="198.3">1</text>
<text x="215.3" y="198.2">3</text>
<text x="220.3" y="202.6">2</text>
<text x="252.8" y="198.1">FA001</text>
<text x="268.8" y="202.6">1</text>
</g>
<g font-size="3">
<text x="153.6" y="185.1">ITEM</text>
<text x="171.7" y="185.3">DESCRIPTION</text>
<text x="203.5" y="185.4">Qty.</text>
<text x="219.8" y="185.3">MATERIAL / SPECIFICATIONS</text>
<text x="153.5" y="189.7">SCALE ON A</text>
<text x="190" y="191.6">TITLE:</text>
<text x="58.7" y="198">DRAWN BY</text>
<text x="153.3" y="193.6">UNITS IN</text>
<text x="153.3" y="198">DATE</text>
<text x="189.9" y="198">SHEET Nr.</text>
<text x="209.8" y="198">OF</text>
<text x="218.9" y="198">SHEETS</text>
<text x="246.3" y="197.9">Nr.</text>
<text x="11.2" y="198.1">STUDENT Nr.</text>
<text x="119.8" y="198.1">CHECKED</text>
</g>
</svg>
